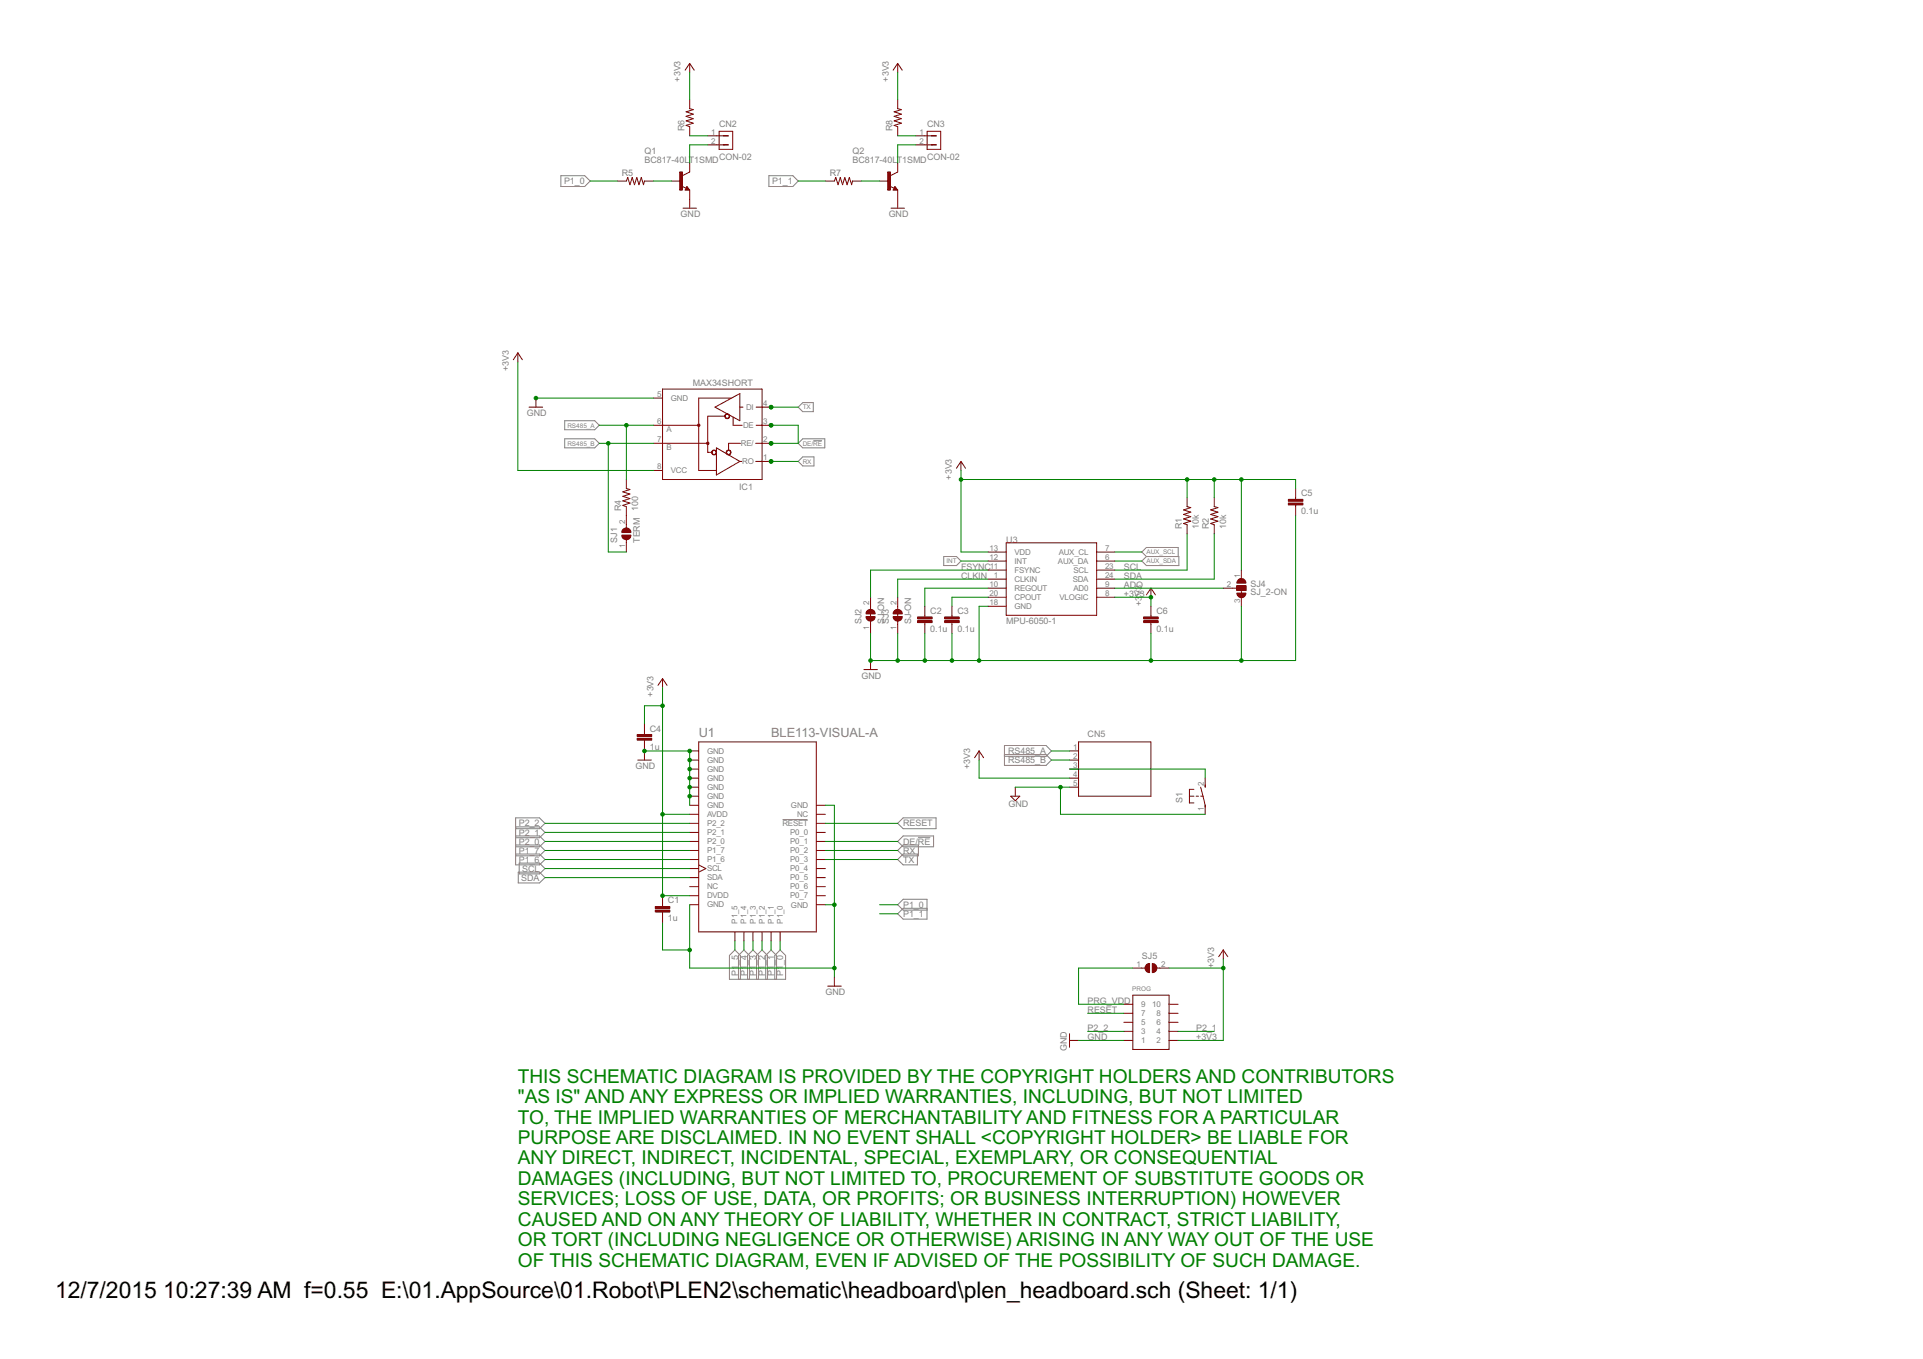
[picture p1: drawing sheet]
<svg xmlns="http://www.w3.org/2000/svg" width="297mm" height="210mm" viewBox="0 0 297 210" stroke-linecap="round" stroke-linejoin="round" font-family="sans-serif">
<g fill="none" stroke="#808080" stroke-width=".15">
<path d="M86.6 27.1h3.7l.9 .9-.9 .8h-3.7zM118.8 27.1h3.7l.8 .9-.8 .8h-3.7zM87.2 67.8h4.7l.7 .7-.7 .7h-4.7zM87.2 65h4.7l.7 .7-.7 .7h-4.7zM123.3 62.9l.7-.7h1.6v1.4h-1.6zM123.3 71.3l.7-.7h1.7v1.4h-1.7zM123.3 68.5l.7-.7h3.4v1.4h-3.4zM125.6 68.1h1.4M145.8 86h1.9l.7 .7-.7 .7h-1.9zM176.4 86.7l.7-.7h5v1.4h-5zM177.1 86l-.7-.7 .7-.7h4.9v1.4M155.2 116.5h6.4l.8 .9-.8 .8h-6.4v-3.1h6.4l.8 .9-.8 .8h-6.4"/>
<path d="M79.7 129.1h3.6l.9 .9-.9 .8h-3.6M79.7 128h3.6l.9-.8-.9-.9h-3.6v7.3h3.6l.9-.8-.9-.9h-3.6M79.7 130.5h3.6l.9 .9-.9 .8h-3.6M79.7 127.7h3.6l.9 .9-.9 .8h-3.6M80.1 134.7h3.2l.9 .9-.9 .8h-3.2zM80.2 133.3h3.1l.9 .9-.9 .8h-3.1zM120.9 126.6h3.8M138.7 130l.8-.9h4.7v1.7h-4.7zM138.7 131.4l.8-.9h2.4v1.7h-2.4zM138.7 132.8l.8-.9h2.2v1.7h-2.2zM138.7 127.2l.8-.9h5.1v1.7h-5.1zM141.8 129.3h1.9"/>
<path d="M114.1 151.3v-3.7l.8-.9 .9 .9v3.7M114.4 151.3v-3.7l-.9-.9-.8 .9v3.7h8.6v-3.7l-.8-.9-.8 .9v3.7M115.5 151.3v-3.7l.8-.9 .9 .9v3.7M116.9 151.3v-3.7l.8-.9 .9 .9v3.7M118.3 151.3v-3.7l.8-.9 .9 .9v3.7M143.2 140.3h-3.7l-.8 .8 .8 .9h3.7v-3.1h-3.7l-.8 .8 .8 .9h3.7"/>
</g>
<g fill="none" stroke="#800000" stroke-width=".15">
<path d="M106.5 9.8v1.4M106.5 15.4v1.4l.6 .1-1.1 .4 1.1 .3-1.1 .4 1.1 .3-1.1 .4 1.1 .3-1.1 .4 .5 .2v1.4M106.5 9.8l.7 1M106.5 9.8l-.7 1M138.7 9.8v1.4M138.7 15.4v1.4l.5 .1-1.1 .4 1.1 .3-1.1 .4 1.1 .3-1.1 .4 1.1 .3-1.1 .4 .6 .2v1.4M138.7 9.8l.7 1M138.7 9.8l-.7 1M95.4 28h1.4l.2-.6 .3 1.1 .4-1.1 .3 1.1 .4-1.1 .3 1.1 .4-1.1 .3 1.1 .1-.5h1.4M103.7 28h1.4M105.3 28.7l.7 .4M105.5 32.2h2.1"/>
<path d="M106.1 28.8l.4 .6h-.7zM106.1 29.1l.1 .1h-.2l.1-.3 .3 .4h-.4M106.5 25.2v1.4l-1.1 .5M106.5 29.4v2.8M109.3 21h2.5M109.3 22.4h2.5M111.1 20.3h2.1v2.8h-2.1zM127.5 28h1.4l.2-.6 .4 1.1 .3-1.1 .4 1.1 .3-1.1 .4 1.1 .3-1.1 .4 1.1 .1-.5h1.4M135.9 28h1.4M137.4 28.7l.7 .4M137.6 32.2h2.1M138.2 28.8l.5 .6h-.7z"/>
<path d="M138.2 29.1l.1 .1h-.2l.1-.3 .3 .4h-.4M138.7 25.2v1.4l-1.2 .5M138.7 29.4v2.8M141.5 21h2.4M141.5 22.4h2.4M143.2 20.3h2.1v2.8h-2.1zM80 54.5l.7 1.1M80 54.5l-.7 1.1M80 54.5v1.4M81.7 62.9h2.1M82.8 61.5v1.4M96.8 74.1v1.4l.5 .1-1.1 .4 1.1 .3-1.1 .4 1.1 .3-1.1 .4 1.1 .3-1.1 .4 .6 .2v3.3"/>
<path d="M100.9 68.5h1.4M100.9 65.7h1.4M100.9 72.7h1.4M100.9 61.5h1.4M102.3 60.1h15.4v14h-15.4zM102.4 68.5h6.9M102.4 65.7h5.5M110.4 62.9l3.9-2.1v4.2zM110.7 69.2l3.6 2.1-3.6 2.1zM111.9 64.3h-2.6v5.6h.6M113 61.5h-5.1v11.2h2.8M113.2 64.4v1.3h1.4"/>
<path d="M114.3 71.3h.3M114.3 62.9h.5M114.4 68.5h-1.9v1M116.7 68.5h2.4M116.7 71.3h2.4M116.8 65.7h2.3M116.8 62.9h2.3M148.4 71.3l.7 1M148.4 71.3l-.7 1M148.4 71.3v1.4M183.4 76.9v1.4l.5 .1-1.1 .4 1.1 .3-1.1 .4 1.1 .3-1.1 .4 1.1 .3-1.1 .4 .6 .1v1.4M187.6 76.9v1.4l.5 .1-1.1 .4 1.1 .3-1.1 .4 1.1 .3-1.1 .4 1.1 .3-1.1 .4 .6 .1v1.4"/>
<path d="M200.1 75.5v1.7M200.1 78v1.7M96.8 83.4v1.9M134.5 92.2v1.9M134.5 94.3v1.4M134.5 95.9v1.9M138.7 92.2v1.9M138.7 94.3v1.4M138.7 95.9v1.9M142.9 93.6v1.7M142.9 96.1v1.7M147 93.6v1.7"/>
<path d="M147 96.1v1.7M152.6 85.3h2.8M152.6 86.7h2.8M152.6 88.1h2.8M152.6 89.5h2.8M152.6 90.8h2.8M152.6 92.2h2.8M152.6 93.6h2.8M155.4 83.8h14v11.2h-14zM169.4 85.3h2.8M169.4 86.7h2.8M169.4 88.1h2.8"/>
<path d="M169.4 89.5h2.8M169.4 90.8h2.8M169.4 92.2h2.8M177.8 90.8l.7 1.1M177.8 90.8l-.7 1.1M177.8 90.8v1.4M177.8 93.6v1.7M177.8 96.1v1.7M189 90.8h2.1M191.1 90.5h1.3v.7h-1.3zM191.7 88.1v1.4M191.7 90.8v1.1"/>
<path d="M191.7 92.2v1.4M98.5 117.4h2.1M99.5 111.8v1.7M99.5 114.3v3.1M102.3 104.8l.7 1.1M102.3 104.8l-.7 1.1M102.3 104.8v1.4M106.5 116h1.4M106.5 117.4h1.4M106.5 118.8h1.4M107.9 114.6h18.2v29.3h-18.2zM133.4 103.4h2.1"/>
<path d="M134.5 102v1.4M151.2 116l.7 1M151.2 116l-.7 1M151.2 116v1.4M165.2 116h1.4M165.2 117.4h1.4M165.2 118.8h1.4M166.6 114.6h11.2v8.4h-11.2zM102.3 138.3v1.7M106.5 125.8h1.4M106.5 138.3h1.4M106.5 120.2h1.4"/>
<path d="M106.5 121.6h1.4M106.5 123h1.4M106.5 124.4h1.4M106.5 139.7h1.4M106.5 136.9h1.4M106.5 128.6h1.4M106.5 130h1.4M106.5 131.4h1.4M106.5 132.8h1.4M106.5 134.2h1.4M106.5 135.6h1.4M106.5 127.2h1.4"/>
<path d="M107.9 133.6l1.1 .6-1.1 .5M126.1 125.8h1.4M126.1 138.3h1.4M126.1 124.4h1.4M126.1 139.7h1.4M126.1 136.9h1.4M126.1 128.6h1.4M126.1 130h1.4M126.1 131.4h1.4M126.1 132.8h1.4M126.1 134.2h1.4M126.1 135.6h1.4"/>
<path d="M126.1 127.2h1.4M156.1 123h1.4l-.7 .7zM156.8 121.6v1.4M165.2 120.2h1.4M165.2 121.6h1.4M183.7 123h.7M184.4 121.9h-.7v2.1h.7M184.8 123h.3M185.5 123h.3M185.5 121.6l.3 1.4M185.8 123l.4 1.4v1.4M186.2 120.2v1.4"/>
<path d="M102.3 140.9v1.6M113.5 143.9v1.4M114.9 143.9v1.4M116.3 143.9v1.4M117.7 143.9v1.4M119.1 143.9v1.4M120.5 143.9v1.4M127.8 152.3h2.1M128.9 150.9v1.4M165.2 159.7v2.1M173.6 159.3h1.4M173.6 157.9h1.4"/>
<path d="M173.6 156.5h1.4M173.6 155.1h1.4M175 153.7h5.6v8.4h-5.6zM175 149.5h1.9M178.7 149.5h1.9M180.6 159.3h1.4M180.6 157.9h1.4M180.6 156.5h1.4M180.6 155.1h1.4M189 146.7l.7 1.1M189 146.7l-.7 1.1M189 146.7v1.4"/>
<path d="M165.2 160.7h1.4M173.6 160.7h1.4M180.6 160.7h1.4"/>
</g>
<g fill="#800000" stroke="#800000" stroke-width=".15">
<path d="M96.2 81.7a.71 .71 0 0 1 .8-.1 .71 .71 0 0 1 .5 .7h-1.4z" fill-rule="evenodd"/>
<path d="M96.1 82.7h1.4a.7 .7 0 0 1-.7 .7 .7 .7 0 0 1-.7-.7z" fill-rule="evenodd"/>
<path d="M112.3 69.6a.38 .38 0 0 1 .6 .1 .38 .38 0 0 1-.3 .5 .38 .38 0 0 1-.4-.3 .33 .33 0 0 1 .5-.3 .33 .33 0 0 1-.1 .6l-.2-.1-.2-.2z" fill-rule="evenodd"/>
<path d="M110.1 69.6a.39 .39 0 0 1 .6 .1 .39 .39 0 0 1-.3 .6 .39 .39 0 0 1-.5-.4 .33 .33 0 0 1 .5-.3 .33 .33 0 0 1 0 .6 .37 .37 0 0 1-.4-.2 .37 .37 0 0 1 .1-.4z" fill-rule="evenodd"/>
<path d="M112.1 64a.38 .38 0 0 1 .6 .1 .38 .38 0 0 1-.3 .6 .38 .38 0 0 1-.4-.4 .33 .33 0 0 1 .5-.3 .33 .33 0 0 1-.1 .6l-.3-.1-.1-.2z" fill-rule="evenodd"/>
<path d="M191.1 91.6h1.3a.7 .7 0 0 1-.7 .7 .7 .7 0 0 1-.6-.7z" fill-rule="evenodd"/>
<path d="M191.3 89.6a.68 .68 0 0 1 .7-.2 .68 .68 0 0 1 .4 .7h-1.3z" fill-rule="evenodd"/>
<path d="M138.2 94.3a.7 .7 0 0 1 .7-.1 .7 .7 0 0 1 .5 .6h-1.4z" fill-rule="evenodd"/>
<path d="M138 95.2h1.4a.7 .7 0 0 1-.7 .7 .7 .7 0 0 1-.7-.7z" fill-rule="evenodd"/>
<path d="M134 94.3a.7 .7 0 0 1 .7-.1 .7 .7 0 0 1 .5 .6h-1.4z" fill-rule="evenodd"/>
<path d="M133.8 95.2h1.4a.7 .7 0 0 1-.7 .7 .7 .7 0 0 1-.7-.7z" fill-rule="evenodd"/>
<path d="M178 148.8a.7 .7 0 0 1 .7 .7 .7 .7 0 0 1-.7 .7z" fill-rule="evenodd"/>
<path d="M177.1 149l.5-.2v1.4a.71 .71 0 0 1-.7-.4 .71 .71 0 0 1 .2-.8z" fill-rule="evenodd"/>
<circle cx="107.9" cy="65.7" r=".19"/>
<circle cx="109.3" cy="68.5" r=".19"/>
</g>
<path d="M111.8 21h.7M111.8 22.4h.7M143.9 21h.7M143.9 22.4h.7" fill="none" stroke="#800000" stroke-width=".23"/>
<g fill="#800000" stroke="#800000" stroke-width=".15">
<path d="M105 26.6h.4v2.8h-.4z"/>
<path d="M137.1 26.6h.4v2.8h-.4z"/>
<path d="M191.1 90.5h1.3v.7h-1.3z"/>
<path d="M98.4 114h2.3v.3h-2.3z"/>
<path d="M98.4 113.5h2.3v.2h-2.3z"/>
<path d="M101.2 140.6h2.3v.3h-2.3z"/>
<path d="M101.2 140h2.3v.3h-2.3z"/>
<path d="M141.7 95.9h2.3v.3h-2.3z"/>
<path d="M141.7 95.3h2.3v.3h-2.3z"/>
<path d="M145.9 95.9h2.3v.3h-2.3z"/>
<path d="M145.9 95.3h2.3v.3h-2.3z"/>
<path d="M176.7 95.9h2.2v.3h-2.2z"/>
<path d="M176.7 95.3h2.2v.3h-2.2z"/>
<path d="M199 77.7h2.3v.3h-2.3z"/>
<path d="M199 77.1h2.3v.3h-2.3z"/>
</g>
<g fill="none" stroke="#008000" stroke-width=".15">
<path d="M106.5 11.2v4.2M138.7 11.2v4.2M91.2 28h4.2M100.9 28h2.8M106.5 21h2.8M109.3 22.4h-2.8v2.8M123.3 28h4.2M133.1 28h2.8M138.7 21h2.8M141.5 22.4h-2.8v2.8M80 55.9v16.8h20.9M82.8 61.5h18.1"/>
<path d="M92.6 65.7h8.3M92.6 68.5h8.3M94 68.5v16.8h2.8M96.8 65.7v8.4M119.1 62.9h4.2M119.1 71.3h4.2M119.1 65.7h4.2v2.8h-4.2M148.4 74.1h51.7v1.4M148.4 72.7v12.6h4.2M183.4 74.1v2.8M187.6 74.1v2.8M191.7 74.1v14"/>
<path d="M200.1 79.7v22.3h-65.6v-4.2M138.7 97.8v4.2M142.9 97.8v4.2M147 97.8v4.2M148.4 86.7h4.2M152.6 93.6h-1.4v8.4M152.6 92.2h-5.6v1.4M152.6 90.8h-9.7v2.8M152.6 89.5h-13.9v2.7M152.6 88.1h-18.1v4.1M172.2 92.2h5.6v1.4M172.2 85.3h4.2"/>
<path d="M172.2 90.8h16.8M172.2 86.7h4.2M177.8 97.8v4.2M183.4 82.4v5.7h-11.2M187.6 82.4v7.1h-15.4M191.7 93.6v8.4M99.5 116h7v8.4M102.3 106.2v32.1h4.2M102.3 109h-2.8v2.8M151.2 117.4v2.8h14M162.4 116h2.8M162.4 117.4h2.8"/>
<path d="M165.2 118.8h21v1.4M84.2 130h22.3M84.2 131.4h22.3M84.2 132.8h22.3M84.2 128.6h22.3M84.2 127.2h22.3M84.2 134.2h22.3M84.2 135.6h22.3M102.3 125.8h4.2M106.5 139.7v9.8h22.4M127.5 124.4h1.4v26.5M127.5 139.7h1.4"/>
<path d="M127.5 130h11.2M127.5 131.4h11.2M127.5 132.8h11.2M127.5 127.2h11.2M135.9 139.7h2.8M156.8 121.6h8.4M163.8 121.6v4.2h22.4M102.3 142.5v4.2h4.2M113.5 145.3v1.4M114.9 145.3v1.4M116.3 145.3v1.4M117.7 145.3v1.4"/>
<path d="M119.1 145.3v1.4M120.5 145.3v1.4M135.9 141.1h2.8M168 159.3h5.6M168 156.5h5.6M175 149.5h-8.4v5.6h7M180.6 149.5h8.4M182 159.3h5.6M189 148.1v12.6h-7M166.6 160.7h7"/>
</g>
<g fill="#008000" stroke="#008000" stroke-width=".15">
<circle cx="106.5" cy="117.4" r=".28"/>
<circle cx="106.5" cy="118.8" r=".28"/>
<circle cx="106.5" cy="120.2" r=".28"/>
<circle cx="106.5" cy="121.6" r=".28"/>
<circle cx="106.5" cy="123" r=".28"/>
<circle cx="106.5" cy="116" r=".28"/>
<circle cx="99.5" cy="116" r=".28"/>
<circle cx="128.9" cy="139.7" r=".28"/>
<circle cx="128.9" cy="149.5" r=".28"/>
<circle cx="106.5" cy="146.7" r=".28"/>
<circle cx="177.8" cy="102" r=".28"/>
<circle cx="151.2" cy="102" r=".28"/>
<circle cx="147" cy="102" r=".28"/>
<circle cx="142.9" cy="102" r=".28"/>
<circle cx="138.7" cy="102" r=".28"/>
<circle cx="134.5" cy="102" r=".28"/>
<circle cx="191.7" cy="102" r=".28"/>
<circle cx="163.8" cy="121.6" r=".28"/>
<circle cx="82.8" cy="61.5" r=".28"/>
<circle cx="102.3" cy="125.8" r=".28"/>
<circle cx="102.3" cy="109" r=".28"/>
<circle cx="102.3" cy="138.3" r=".28"/>
<circle cx="189" cy="149.5" r=".28"/>
<circle cx="191.7" cy="74.1" r=".28"/>
<circle cx="187.6" cy="74.1" r=".28"/>
<circle cx="183.4" cy="74.1" r=".28"/>
<circle cx="148.4" cy="74.1" r=".28"/>
<circle cx="177.8" cy="92.2" r=".28"/>
<circle cx="119.1" cy="62.9" r=".28"/>
<circle cx="119.1" cy="71.3" r=".28"/>
<circle cx="119.1" cy="68.5" r=".28"/>
<circle cx="119.1" cy="65.7" r=".28"/>
<circle cx="96.8" cy="65.7" r=".28"/>
<circle cx="94" cy="68.5" r=".28"/>
</g>
<g font-size="4">
<text x="8.5" y="200.4">12/7/2015</text>
<text x="25.2" y="200.4">10:27:39 AM f=0.55 E:\01.AppSource\01.Robot\PLEN2\schematic\headboard\plen_headboard.sch (Sheet: 1/1)</text>
</g>
<g font-size="3.3" fill="#008000">
<text x="80" y="167.2">THIS SCHEMATIC DIAGRAM IS PROVIDED BY THE COPYRIGHT HOLDERS AND CONTRIBUTORS</text>
<text x="80" y="170.4">&quot;AS IS&quot; AND ANY EXPRESS OR IMPLIED WARRANTIES, INCLUDING, BUT NOT LIMITED</text>
<text x="80" y="173.6">TO, THE IMPLIED WARRANTIES OF MERCHANTABILITY AND FITNESS FOR A PARTICULAR</text>
<text x="80" y="176.7">PURPOSE ARE DISCLAIMED. IN NO EVENT SHALL &lt;COPYRIGHT HOLDER&gt; BE LIABLE FOR</text>
<text x="80" y="179.9">ANY DIRECT, INDIRECT, INCIDENTAL, SPECIAL, EXEMPLARY, OR CONSEQUENTIAL</text>
<text x="80" y="183">DAMAGES (INCLUDING, BUT NOT LIMITED TO, PROCUREMENT OF SUBSTITUTE GOODS OR</text>
<text x="80" y="186.2">SERVICES; LOSS OF USE, DATA, OR PROFITS; OR BUSINESS INTERRUPTION) HOWEVER</text>
<text x="80" y="189.3">CAUSED AND ON ANY THEORY OF LIABILITY, WHETHER IN CONTRACT, STRICT LIABILITY,</text>
<text x="80" y="192.5">OR TORT (INCLUDING NEGLIGENCE OR OTHERWISE) ARISING IN ANY WAY OUT OF THE USE</text>
<text x="80" y="195.6">OF THIS SCHEMATIC DIAGRAM, EVEN IF ADVISED OF THE POSSIBILITY OF SUCH DAMAGE.</text>
</g>
<g font-size="2.2" fill="#808080">
<text x="107.9" y="113.9">U1</text>
<text x="119.1" y="113.9">BLE113-VISUAL-A</text>
</g>
<g font-size="1.5" fill="#808080">
<text x="105.1" y="12.6" transform="rotate(-90 105.1 12.6)">+3V3</text>
<text x="137.3" y="12.6" transform="rotate(-90 137.3 12.6)">+3V3</text>
<text x="99.5" y="23.8">Q1</text>
<text x="105.7" y="20.3" transform="rotate(-90 105.7 20.3)">R6</text>
<text x="111.1" y="19.6">CN2</text>
<text x="131.7" y="23.8">Q2</text>
<text x="137.8" y="20.3" transform="rotate(-90 137.8 20.3)">R8</text>
<text x="143.2" y="19.6">CN3</text>
<text x="87.1" y="28.4">P1_0</text>
<text x="96.1" y="27.1">R5</text>
<text x="99.5" y="25.2">BC817-40LT1SMD</text>
<text x="111.1" y="24.6">CON-02</text>
<text x="119.3" y="28.4">P1_1</text>
<text x="128.2" y="27.1">R7</text>
<text x="131.7" y="25.2">BC817-40LT1SMD</text>
<text x="143.2" y="24.6">CON-02</text>
<text x="105.1" y="33.6">GND</text>
<text x="137.3" y="33.6">GND</text>
<text x="78.6" y="57.3" transform="rotate(-90 78.6 57.3)">+3V3</text>
<text x="107" y="59.7">MAX34SHORT</text>
<text x="81.4" y="64.3">GND</text>
<text x="114.2" y="75.7">IC1</text>
<text x="147" y="74.1" transform="rotate(-90 147 74.1)">+3V3</text>
<text x="201" y="76.7">C5</text>
<text x="95.4" y="83.9" transform="rotate(-90 95.4 83.9)">SJ1</text>
<text x="95.9" y="79" transform="rotate(-90 95.9 79)">R4</text>
<text x="98.8" y="83.9" transform="rotate(-90 98.8 83.9)">TERM 100</text>
<text x="155.4" y="83.9">U3</text>
<text x="182.5" y="81.8" transform="rotate(-90 182.5 81.8)">R1</text>
<text x="185.2" y="81.8" transform="rotate(-90 185.2 81.8)">10k</text>
<text x="186.7" y="81.8" transform="rotate(-90 186.7 81.8)">R2</text>
<text x="189.4" y="81.8" transform="rotate(-90 189.4 81.8)">10k</text>
<text x="201" y="79.5">0.1u</text>
<text x="148.4" y="88">FSYNC</text>
<text x="148.4" y="89.4">CLKIN</text>
<text x="173.6" y="88">SCL</text>
<text x="173.6" y="89.4">SDA</text>
<text x="143.7" y="94.8">C2</text>
<text x="147.9" y="94.8">C3</text>
<text x="173.6" y="92.2">+3V3</text>
<text x="173.6" y="90.8">ADO</text>
<text x="176.4" y="93.6" transform="rotate(-90 176.4 93.6)">+3</text>
<text x="176.4" y="92.1" transform="rotate(-90 176.4 92.1)">V3</text>
<text x="178.6" y="94.8">C6</text>
<text x="193.2" y="91.9">SJ_2-ON</text>
<text x="193.2" y="90.6">SJ4</text>
<text x="133.1" y="96.4" transform="rotate(-90 133.1 96.4)">SJ2</text>
<text x="136.6" y="96.4" transform="rotate(-90 136.6 96.4)">SJ-ON</text>
<text x="137.3" y="96.4" transform="rotate(-90 137.3 96.4)">SJ3</text>
<text x="140.8" y="96.4" transform="rotate(-90 140.8 96.4)">SJ-ON</text>
<text x="143.7" y="97.6">0.1u</text>
<text x="147.9" y="97.6">0.1u</text>
<text x="155.4" y="96.4">MPU-6050-1</text>
<text x="178.6" y="97.6">0.1u</text>
<text x="100.9" y="107.6" transform="rotate(-90 100.9 107.6)">+3V3</text>
<text x="133.1" y="104.8">GND</text>
<text x="100.4" y="113">C4</text>
<text x="168" y="113.9">CN5</text>
<text x="98.2" y="118.8">GND</text>
<text x="100.4" y="115.8">1u</text>
<text x="149.8" y="118.8" transform="rotate(-90 149.8 118.8)">+3V3</text>
<text x="155.7" y="116.5">RS485_A</text>
<text x="155.7" y="117.9">RS485_B</text>
<text x="155.8" y="124.7">GND</text>
<text x="182.7" y="124" transform="rotate(-90 182.7 124)">S1</text>
<text x="80.1" y="130.4">P2_0</text>
<text x="80.1" y="131.8">P1_7</text>
<text x="80.1" y="129">P2_1</text>
<text x="80.1" y="127.6">P2_2</text>
<text x="139.5" y="127.7">RESET</text>
<text x="139.5" y="131.8">RX</text>
<text x="139.5" y="130.4">DE/RE</text>
<text x="80.1" y="133.2">P1_6</text>
<text x="80.5" y="136">SDA</text>
<text x="80.7" y="134.6">SCL</text>
<text x="139.5" y="133.2">TX</text>
<text x="103.2" y="142.3">1u</text>
<text x="103.2" y="139.5">C1</text>
<text x="139.5" y="141.6">P1_1</text>
<text x="139.5" y="140.2">P1_0</text>
<text x="114" y="149.1" transform="rotate(-90 114 149.1)">_5</text>
<text x="115.4" y="149.1" transform="rotate(-90 115.4 149.1)">_4</text>
<text x="116.8" y="149.1" transform="rotate(-90 116.8 149.1)">_3</text>
<text x="118.2" y="149.1" transform="rotate(-90 118.2 149.1)">_2</text>
<text x="119.6" y="149.1" transform="rotate(-90 119.6 149.1)">_1</text>
<text x="121" y="149.1" transform="rotate(-90 121 149.1)">_0</text>
<text x="176.4" y="148.1">SJ5</text>
<text x="187.6" y="149.5" transform="rotate(-90 187.6 149.5)">+3V3</text>
<text x="114" y="150.8" transform="rotate(-90 114 150.8)">P1</text>
<text x="115.4" y="150.8" transform="rotate(-90 115.4 150.8)">P1</text>
<text x="116.8" y="150.8" transform="rotate(-90 116.8 150.8)">P1</text>
<text x="118.2" y="150.8" transform="rotate(-90 118.2 150.8)">P1</text>
<text x="119.6" y="150.8" transform="rotate(-90 119.6 150.8)">P1</text>
<text x="121" y="150.8" transform="rotate(-90 121 150.8)">P1</text>
<text x="127.5" y="153.7">GND</text>
<text x="168" y="155.1">PRG_VDD</text>
<text x="168" y="160.7">GND</text>
<text x="168" y="159.3">P2_2</text>
<text x="168" y="156.5">RESET</text>
<text x="184.8" y="160.7">+3V3</text>
<text x="184.8" y="159.3">P2_1</text>
<text x="164.8" y="162.4" transform="rotate(-90 164.8 162.4)">GND</text>
</g>
<g font-size="1.4" fill="#808080">
<text x="109.9" y="20.8">1</text>
<text x="109.9" y="22.2">2</text>
<text x="142" y="20.8">1</text>
<text x="142" y="22.2">2</text>
<text x="101.5" y="65.5">6</text>
<text x="101.5" y="61.3">5</text>
<text x="103.6" y="61.9">GND</text>
<text x="115.3" y="63.3">DI</text>
<text x="117.9" y="65.5">3</text>
<text x="117.9" y="62.7">4</text>
<text x="101.5" y="68.3">7</text>
<text x="103" y="66.7">A</text>
<text x="103" y="69.5">B</text>
<text x="114.5" y="68.9">RE/</text>
<text x="114.6" y="71.7">RO</text>
<text x="114.8" y="66.1">DE</text>
<text x="117.9" y="71.1">1</text>
<text x="117.9" y="68.3">2</text>
<text x="101.5" y="72.5">8</text>
<text x="103.6" y="73.1">VCC</text>
<text x="96.6" y="80.9" transform="rotate(-90 96.6 80.9)">2</text>
<text x="96.6" y="84.7" transform="rotate(-90 96.6 84.7)">1</text>
<text x="152.8" y="85.1">13</text>
<text x="152.8" y="86.5">12</text>
<text x="152.9" y="87.8">11</text>
<text x="153.5" y="89.2">1</text>
<text x="156.7" y="85.7">VDD</text>
<text x="156.7" y="87.1">INT</text>
<text x="156.7" y="88.5">FSYNC</text>
<text x="156.7" y="89.9">CLKIN</text>
<text x="163.4" y="87.1">AUX_DA</text>
<text x="163.5" y="85.7">AUX_CL</text>
<text x="165.7" y="89.9">SDA</text>
<text x="165.8" y="88.5">SCL</text>
<text x="170.7" y="85.1">7</text>
<text x="170.7" y="86.5">6</text>
<text x="170.7" y="87.8">23</text>
<text x="170.7" y="89.2">24</text>
<text x="191.6" y="89.2" transform="rotate(-90 191.6 89.2)">1</text>
<text x="134.3" y="93.4" transform="rotate(-90 134.3 93.4)">2</text>
<text x="138.5" y="93.4" transform="rotate(-90 138.5 93.4)">2</text>
<text x="152.8" y="90.6">10</text>
<text x="152.8" y="92">20</text>
<text x="152.8" y="93.4">18</text>
<text x="156.7" y="91.3">REGOUT</text>
<text x="156.7" y="92.7">CPOUT</text>
<text x="156.7" y="94.1">GND</text>
<text x="163.7" y="92.7">VLOGIC</text>
<text x="165.8" y="91.3">AD0</text>
<text x="170.7" y="90.6">9</text>
<text x="170.7" y="92">8</text>
<text x="189.5" y="90.6">2</text>
<text x="191.6" y="93.1" transform="rotate(-90 191.6 93.1)">3</text>
<text x="134.3" y="97.3" transform="rotate(-90 134.3 97.3)">1</text>
<text x="138.5" y="97.3" transform="rotate(-90 138.5 97.3)">1</text>
<text x="109.2" y="116.4">GND</text>
<text x="109.2" y="117.8">GND</text>
<text x="109.2" y="119.2">GND</text>
<text x="165.8" y="115.8">1</text>
<text x="165.8" y="117.2">2</text>
<text x="165.8" y="118.6">3</text>
<text x="165.8" y="120">4</text>
<text x="109.2" y="120.6">GND</text>
<text x="109.2" y="122">GND</text>
<text x="109.2" y="123.4">GND</text>
<text x="109.2" y="124.8">GND</text>
<text x="122.2" y="124.8">GND</text>
<text x="165.8" y="121.4">5</text>
<text x="186" y="125.2" transform="rotate(-90 186 125.2)">1</text>
<text x="186" y="121.4" transform="rotate(-90 186 121.4)">2</text>
<text x="109.2" y="126.2">AVDD</text>
<text x="109.2" y="131.8">P1_7</text>
<text x="109.2" y="130.4">P2_0</text>
<text x="109.2" y="129">P2_1</text>
<text x="109.2" y="127.6">P2_2</text>
<text x="120.9" y="127.6">RESET</text>
<text x="122.1" y="129">P0_0</text>
<text x="122.1" y="130.4">P0_1</text>
<text x="122.1" y="131.8">P0_2</text>
<text x="123.1" y="126.2">NC</text>
<text x="109.2" y="137.4">NC</text>
<text x="109.2" y="133.2">P1_6</text>
<text x="109.2" y="134.6">SCL</text>
<text x="109.2" y="136">SDA</text>
<text x="122.1" y="133.2">P0_3</text>
<text x="122.1" y="134.6">P0_4</text>
<text x="122.1" y="136">P0_5</text>
<text x="122.1" y="137.4">P0_6</text>
<text x="109.2" y="138.8">DVDD</text>
<text x="109.2" y="140.2">GND</text>
<text x="113.9" y="142.6" transform="rotate(-90 113.9 142.6)">P1_5</text>
<text x="115.3" y="142.6" transform="rotate(-90 115.3 142.6)">P1_4</text>
<text x="116.7" y="142.6" transform="rotate(-90 116.7 142.6)">P1_3</text>
<text x="118.1" y="142.6" transform="rotate(-90 118.1 142.6)">P1_2</text>
<text x="119.5" y="142.6" transform="rotate(-90 119.5 142.6)">P1_1</text>
<text x="120.9" y="142.6" transform="rotate(-90 120.9 142.6)">P1_0</text>
<text x="122.1" y="138.8">P0_7</text>
<text x="122.2" y="140.2">GND</text>
<text x="175.5" y="149.3">1</text>
<text x="179.4" y="149.3">2</text>
<text x="176.3" y="155.5">9</text>
<text x="178" y="155.5">10</text>
<text x="176.3" y="161.1">1</text>
<text x="176.3" y="159.7">3</text>
<text x="176.3" y="158.3">5</text>
<text x="176.3" y="156.9">7</text>
<text x="178.6" y="161.1">2</text>
<text x="178.6" y="159.7">4</text>
<text x="178.6" y="158.3">6</text>
<text x="178.6" y="156.9">8</text>
</g>
<g font-size="1.1" fill="#808080">
<text x="124" y="63.2">TX</text>
<text x="87.7" y="66">RS485_A</text>
<text x="87.7" y="68.8">RS485_B</text>
<text x="124" y="71.6">RX</text>
<text x="124" y="68.8">DE/RE</text>
<text x="146.2" y="87">INT</text>
<text x="177.1" y="87">AUX_SDA</text>
<text x="177.1" y="85.6">AUX_SCL</text>
<text x="174.9" y="153">PROG</text>
</g>
</svg>
